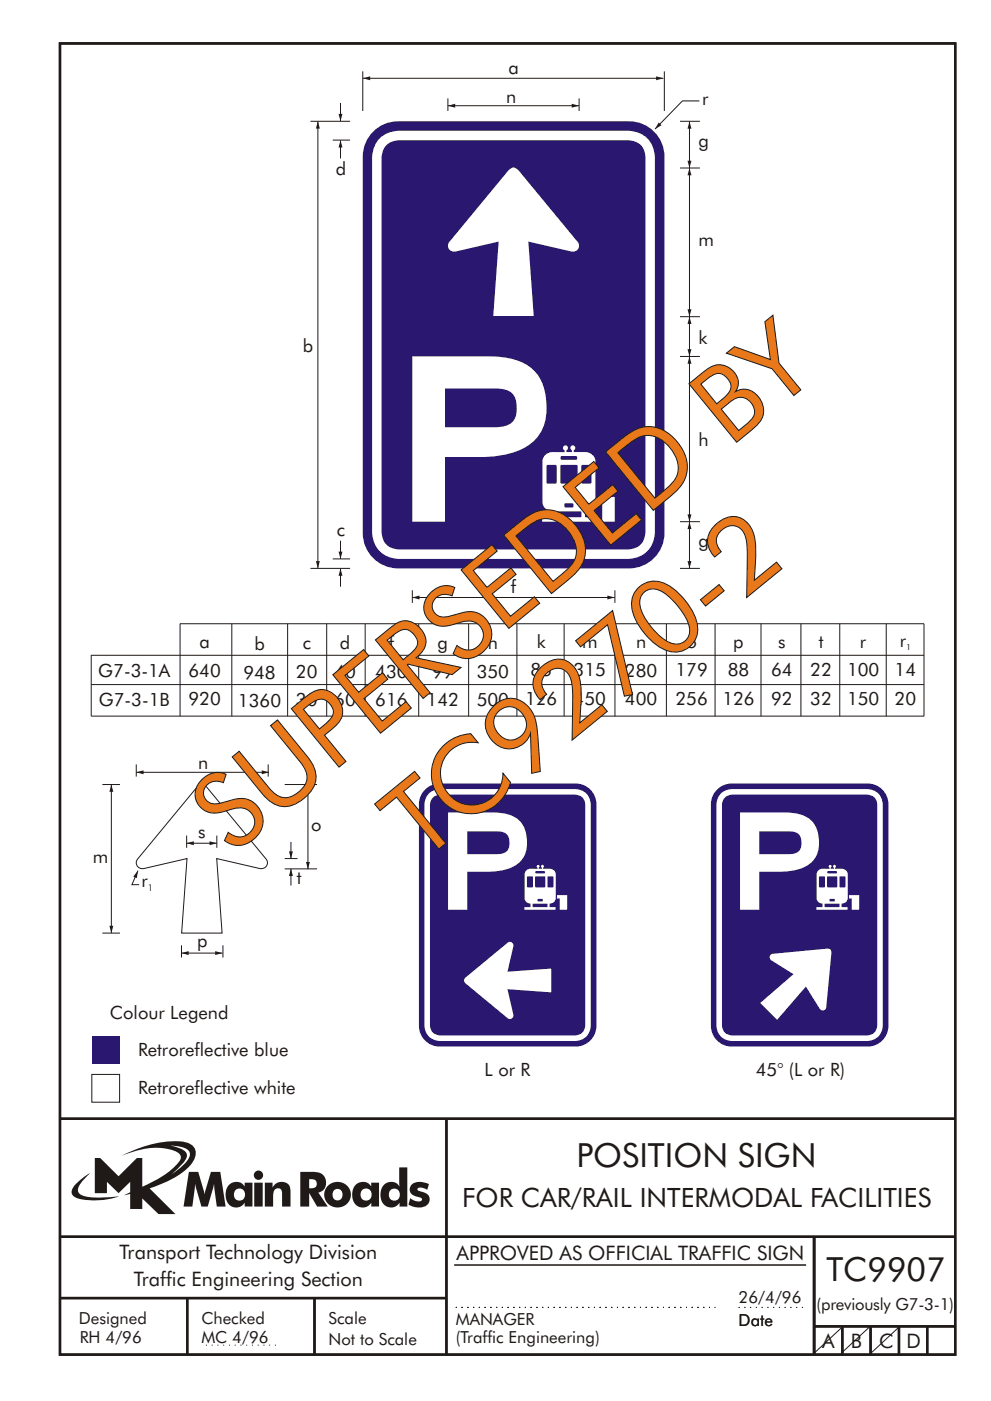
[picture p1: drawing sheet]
<svg xmlns="http://www.w3.org/2000/svg" width="210mm" height="297mm" viewBox="0 0 210 297" stroke-linecap="round" stroke-linejoin="round" font-family="sans-serif">
<g fill="none" stroke="#1f1a17" stroke-width=".51">
<path d="M12.7 9.2h190v278h-190zM12.7 237.2h190M94.7 237.1v50.1M12.7 262.2h190.1M12.7 275.2h82M39.7 275.2v12M66.7 275.2v12M172.7 262.2v25M172.7 281.2h30M178.7 281.2v6M184.7 281.2v6M190.7 281.2v6"/>
<path d="M196.7 281.2v6"/>
</g>
<path d="M96.4 268.2h74.6" fill="none" stroke="#1f1a17" stroke-width=".21"/>
<path d="M96.7 277.2h55M156.7 277.2h14M43.7 285.2h15" fill="none" stroke="#1f1a17" stroke-width=".21" stroke-dasharray=".2 1" stroke-linecap="butt"/>
<path d="M19.5 227.8h5.9v5.9h-5.9z" fill-rule="evenodd" fill="#fff" stroke="#1f1a17" stroke-width=".21"/>
<path d="M19.5 219.6h5.9v5.9h-5.9z" fill="#291770"/>
<g fill="none" stroke="#1f1a17" stroke-width=".21">
<path d="M19.4 138.9v12.9h176.6v-19.6h-157.8v19.7M19.4 138.9h176.6M49.2 132.2v19.7M61 132.2v19.7M69.3 132.2v19.7M77.5 132.2v19.7M88.8 132.2v19.7M99.4 132.2v19.7M109.7 132.2v19.7M119.7 132.2v19.7M130.5 132.2v19.7M141.4 132.2v19.7"/>
<path d="M151.7 132.2v19.7M161.5 132.2v19.7M169.9 132.2v19.7M178.2 132.2v19.7M188 132.2v19.7M19.4 145.1h176.6"/>
</g>
<path d="M172.7 262.2v25" fill="none" stroke="#1f1a17" stroke-width=".51"/>
<path d="M96.7 277.2h55M156.7 277.2h14" fill="none" stroke="#1f1a17" stroke-width=".21" stroke-dasharray=".2 1" stroke-linecap="butt"/>
<path d="M41.8 166.9l.1-.1a1.2 1.2 0 0 1 1.9 .1l12.6 15.2a1.27 1.27 0 0 1 .2 1.5 1.27 1.27 0 0 1-1.4 .6l-9.2-2.2 1.1 15.8h-8.6l1.2-15.8-9.2 2.2a1.27 1.27 0 0 1-1.4-.6 1.27 1.27 0 0 1 .1-1.5z" fill-rule="evenodd" fill="#fff" stroke="#1f1a17" stroke-width=".21"/>
<path d="M21.7 166.3h3.8M28.9 162.1v2.6M39.6 177.2v2.5M46 177.2v2.5M56.9 162.1v2.6M60.4 166.3h6.9M65.3 166.3v18M21.7 197.8h3.8M60.4 184.2h6.9M60.4 182h2.7" fill="none" stroke="#1f1a17" stroke-width=".21"/>
<g fill="#1f1a17">
<path d="M64.9 182.8h.8l-.4 1.5z" fill-rule="evenodd"/>
<path d="M65.3 166.3l.4 1.6h-.8z" fill-rule="evenodd"/>
</g>
<path d="M61.7 184.2v3.5" fill="none" stroke="#1f1a17" stroke-width=".21"/>
<path d="M61.7 184.2l.4 1.5h-.8l.4-1.5 .4 1.5z" fill-rule="evenodd" fill="#1f1a17"/>
<path d="M61.7 178.5v3.6" fill="none" stroke="#1f1a17" stroke-width=".21"/>
<path d="M61.3 180.5h.8l-.4 1.6z" fill-rule="evenodd" fill="#1f1a17"/>
<path d="M38.5 202.1h8.7" fill="none" stroke="#1f1a17" stroke-width=".21"/>
<g fill="#1f1a17">
<path d="M45.7 201.7l1.5 .4-1.5 .4 1.5-.4-1.5 .4z" fill-rule="evenodd"/>
<path d="M38.5 202.1l1.5-.4v.8z" fill-rule="evenodd"/>
</g>
<path d="M28.9 163.7h28.2" fill="none" stroke="#1f1a17" stroke-width=".21"/>
<g fill="#1f1a17">
<path d="M55.5 163.3l1.6 .4-1.6 .5 1.6-.5-1.6 .5z" fill-rule="evenodd"/>
<path d="M28.9 163.7l1.6-.4v.9z" fill-rule="evenodd"/>
</g>
<path d="M39.6 178.8h6.4" fill="none" stroke="#1f1a17" stroke-width=".21"/>
<g fill="#1f1a17">
<path d="M44.5 178.4l1.5 .4-1.5 .4 1.5-.4-1.5 .4z" fill-rule="evenodd"/>
<path d="M39.6 178.8l1.5-.4v.8z" fill-rule="evenodd"/>
</g>
<path d="M29.3 184.6l-1.3 3h1.5" fill="none" stroke="#1f1a17" stroke-width=".21"/>
<path d="M29.3 184.6l-.3 1.6-.7-.3 1-1.3-.3 1.6z" fill-rule="evenodd" fill="#1f1a17"/>
<path d="M23.6 166.3v31.5" fill="none" stroke="#1f1a17" stroke-width=".21"/>
<g fill="#1f1a17">
<path d="M23.2 196.3h.8l-.4 1.5z" fill-rule="evenodd"/>
<path d="M23.6 166.3l.4 1.6h-.8z" fill-rule="evenodd"/>
</g>
<path d="M38.5 200.4v2.6M47.3 200.4v2.6" fill="none" stroke="#1f1a17" stroke-width=".21"/>
<path d="M78.8 28.3a7.5 7.5 0 0 1 5.6-2.6h49.1a7.5 7.5 0 0 1 7.5 7.5v79.8a7.5 7.5 0 0 1-7.5 7.5h-49.1a7.5 7.5 0 0 1-7.4-7.5v-79.8a7.4 7.4 0 0 1 1.8-4.9z" fill-rule="evenodd" fill="#291770"/>
<path d="M80.6 29.3a5.9 5.9 0 0 1 3.9-1.6h48.9a5.5 5.5 0 0 1 5.5 5.6v79.7a5.5 5.5 0 0 1-5.5 5.5h-48.9a5.5 5.5 0 0 1-5.6-5.5v-79.7a6.2 6.2 0 0 1 1.7-4z" fill-rule="evenodd" fill="#fff"/>
<path d="M82 30.8a4.1 4.1 0 0 1 2.6-1.1h48.7a3.5 3.5 0 0 1 3.6 3.6v79.6a3.5 3.5 0 0 1-3.6 3.6h-48.7a3.5 3.5 0 0 1-3.6-3.6v-79.6a4.1 4.1 0 0 1 1-2.5z" fill-rule="evenodd" fill="#291770"/>
<g fill="#fff">
<path d="M87.5 75.6h16a14.2 14.2 0 0 1 9.6 2.7 10.4 10.4 0 0 1 2.9 8.3 9.1 9.1 0 0 1-7.1 9.3l-2.5 .6-2.5 .3-9.5 .1v13.7h-6.9zM94.4 82.4v8.2h10.5a4.4 4.4 0 0 0 4.3-1.7 6 6 0 0 0-.4-5.3 4.6 4.6 0 0 0-3.9-1.2z" fill-rule="evenodd"/>
<path d="M116.1 98.6l-.2 .3 .1 3.5 .2 .2 1.8-.1 .1-.3v-3.5l-.3-.1zM123.5 98.6l-.2 .3 .1 3.5 .2 .2 1.8-.1 .1-.3v-3.5l-.3-.1zM119 98.6l-.1 .3v3.3l.1 .3h3.4l.2-.3-.1-3.5-.2-.1zM119.1 96.7l-.2 .5 .3 .3h3l.3-.3-.1-.4-.2-.1zM119.8 106.8l.1 .8h1.5l.2-.1 .1-.6-.2-.2h-1.5zM118 108.5v1l.1 .2h5.1l.1-.2v-1l-.1-.1zM115.7 96.4l-.5 .9-.1 .5v8.7a2.38 2.38 0 0 0 2.1 2v1.1l-2.2 .1v.9h11.2v-.9l-2.1-.1v-1.1a3.2 3.2 0 0 0 2.1-1.5l.1-9.2a2.07 2.07 0 0 0-2.1-2h-2.5l.1-.4a.53 .53 0 0 0 .2-.8 .53 .53 0 0 0-.9 0 .53 .53 0 0 0 .2 .8v.4h-1.1v-.4a.53 .53 0 0 0 .2-.8 .53 .53 0 0 0-.8 0 .53 .53 0 0 0 .1 .8l.1 .5h-3.1z" fill-rule="evenodd"/>
<path d="M126.8 105.3h3.6v5.3h-2.6v-4l-1-.1z" fill-rule="evenodd"/>
</g>
<path d="M144.3 35.6h4.2M144.3 25.7h4.2M144.3 75.6h4.2M144.3 67.1h4.2M144.3 110.6h4.2M146.3 110.6v9.9M144.3 120.5h4.2" fill="none" stroke="#1f1a17" stroke-width=".21"/>
<g fill="#1f1a17">
<path d="M145.9 119h.8l-.4 1.5z" fill-rule="evenodd"/>
<path d="M146.3 110.6l.4 1.6h-.8z" fill-rule="evenodd"/>
</g>
<path d="M146.3 25.7v9.9" fill="none" stroke="#1f1a17" stroke-width=".21"/>
<g fill="#1f1a17">
<path d="M145.9 34.1h.8l-.4 1.5z" fill-rule="evenodd"/>
<path d="M146.3 25.7l.4 1.6h-.8z" fill-rule="evenodd"/>
</g>
<path d="M77 16.6h63.7" fill="none" stroke="#1f1a17" stroke-width=".21"/>
<g fill="#1f1a17">
<path d="M139.2 16.2l1.5 .4-1.5 .4 1.5-.4-1.5 .4z" fill-rule="evenodd"/>
<path d="M77 16.6l1.5-.4v.8z" fill-rule="evenodd"/>
</g>
<path d="M87.5 126.7h42.9" fill="none" stroke="#1f1a17" stroke-width=".21"/>
<g fill="#1f1a17">
<path d="M128.9 126.3l1.5 .4-1.5 .4 1.5-.4-1.5 .4z" fill-rule="evenodd"/>
<path d="M87.5 126.7l1.5-.4v.8z" fill-rule="evenodd"/>
</g>
<path d="M146.3 75.6v35" fill="none" stroke="#1f1a17" stroke-width=".21"/>
<g fill="#1f1a17">
<path d="M145.9 109.1h.8l-.4 1.5z" fill-rule="evenodd"/>
<path d="M146.3 75.6l.4 1.5h-.8z" fill-rule="evenodd"/>
</g>
<path d="M146.3 67.1v8.5" fill="none" stroke="#1f1a17" stroke-width=".21"/>
<g fill="#1f1a17">
<path d="M145.9 74h.8l-.4 1.6z" fill-rule="evenodd"/>
<path d="M146.3 67.1l.4 1.6h-.8z" fill-rule="evenodd"/>
</g>
<path d="M146.3 35.6v31.5" fill="none" stroke="#1f1a17" stroke-width=".21"/>
<g fill="#1f1a17">
<path d="M145.9 65.6h.8l-.4 1.5z" fill-rule="evenodd"/>
<path d="M146.3 35.6l.4 1.6h-.8z" fill-rule="evenodd"/>
</g>
<path d="M77 15.1v8.4M141 15.1v8.4M65.9 25.7h8.4M67.4 25.7v94.8M70.6 29.7h3.7M95 20.9v2.6M122.9 20.9v2.6M70.6 118.5h3.7M65.9 120.5h8.4M87.5 125.2v2.6M130.5 125.2v2.6" fill="none" stroke="#1f1a17" stroke-width=".21"/>
<g fill="#1f1a17">
<path d="M67 119h.9l-.5 1.5z" fill-rule="evenodd"/>
<path d="M67.4 25.7l.5 1.6h-.9z" fill-rule="evenodd"/>
</g>
<path d="M72.2 120.5v3.9" fill="none" stroke="#1f1a17" stroke-width=".21"/>
<path d="M72.2 120.5l.5 1.6h-.9z" fill-rule="evenodd" fill="#1f1a17"/>
<path d="M72.2 29.7v3.9" fill="none" stroke="#1f1a17" stroke-width=".21"/>
<path d="M72.2 29.7l.5 1.6h-.9z" fill-rule="evenodd" fill="#1f1a17"/>
<path d="M72.2 114.6v3.9" fill="none" stroke="#1f1a17" stroke-width=".21"/>
<path d="M71.8 117h.9l-.5 1.5 .5-1.5-.5 1.5z" fill-rule="evenodd" fill="#1f1a17"/>
<path d="M72.2 21.8v3.9" fill="none" stroke="#1f1a17" stroke-width=".21"/>
<path d="M71.8 24.1h.9l-.5 1.6 .5-1.6-.5 1.6z" fill-rule="evenodd" fill="#1f1a17"/>
<path d="M148.4 21.4h-3.6l-5.8 6" fill="none" stroke="#1f1a17" stroke-width=".21"/>
<path d="M139.7 26l.6 .6-1.3 .8z" fill-rule="evenodd" fill="#1f1a17"/>
<path d="M107.9 36.1l.1-.1a1.2 1.2 0 0 1 2 .1l12.5 15.2a1.27 1.27 0 0 1 .2 1.5 1.27 1.27 0 0 1-1.4 .6l-9.2-2.2 1.1 15.8h-8.5l1.1-15.8-9.2 2.2a1.27 1.27 0 0 1-1.4-.6 1.27 1.27 0 0 1 .2-1.5z" fill-rule="evenodd" fill="#fff"/>
<path d="M95 22.4h27.8" fill="none" stroke="#1f1a17" stroke-width=".21"/>
<g fill="#1f1a17">
<path d="M121.3 22l1.5 .4-1.5 .4 1.5-.4-1.5 .4z" fill-rule="evenodd"/>
<path d="M95 22.4l1.6-.4v.8z" fill-rule="evenodd"/>
</g>
<path d="M90.4 167.2a4.4 4.4 0 0 1 2.9-1.1h28.8a4.4 4.4 0 0 1 4.4 4.4v47a4.4 4.4 0 0 1-4.4 4.4h-28.8a4.4 4.4 0 0 1-4.4-4.4v-47a4.4 4.4 0 0 1 1.5-3.3z" fill-rule="evenodd" fill="#291770"/>
<path d="M91 168.2a3.5 3.5 0 0 1 2.3-.9h28.8a3.2 3.2 0 0 1 3.2 3.3v46.9a3.2 3.2 0 0 1-3.2 3.2h-28.8a3.2 3.2 0 0 1-3.3-3.2v-46.9a3.5 3.5 0 0 1 1-2.4z" fill-rule="evenodd" fill="#fff"/>
<path d="M91.8 169.1l.4-.3 1.1-.3h28.7a2.04 2.04 0 0 1 2.2 2.1v46.8a2.06 2.06 0 0 1-2.2 2.1h-28.7a2.06 2.06 0 0 1-2.1-2.1v-46.8l.3-1.1z" fill-rule="evenodd" fill="#291770"/>
<g fill="#fff">
<path d="M95.1 172.3h9.4a7.1 7.1 0 0 1 6.4 2.6 7.6 7.6 0 0 1 0 7.1 8.3 8.3 0 0 1-6.7 2.8h-5.1v8.1h-4zM99.1 176.3v4.8h6.2a2.6 2.6 0 0 0 2.6-1.2 2.99 2.99 0 0 0-.6-3.2l-.5-.3-1.5-.1z" fill-rule="evenodd"/>
<path d="M111.8 185.8v2.3h1.2v-2.3zM116.2 185.8v2.3h1.2v-2.3zM113.6 185.8v2.3h2.1v-2.3zM113.6 184.7v.3l.1 .2h1.8l.1-.2-.1-.3zM114.1 190.6l-.1 .4 .2 .1h.8l.2-.1-.2-.4zM113 191.6l.1 .7h3.1l-.1-.7zM111.5 184.7l-.2 .6v5.1a1.62 1.62 0 0 0 1.3 1.3l-.1 .6h-1.2v.6h6.6v-.6h-1.3v-.7a1.59 1.59 0 0 0 1.3-1.2v-5.1a1.2 1.2 0 0 0-1.3-1.1h-1.4v-.2a.31 .31 0 0 0 .1-.5 .31 .31 0 0 0-.4 0 .31 .31 0 0 0 .1 .5v.2h-.7v-.2a.31 .31 0 0 0 .1-.5 .31 .31 0 0 0-.5 0 .31 .31 0 0 0 .1 .5l.1 .2-1.9 .1z" fill-rule="evenodd"/>
<path d="M118.2 189.8h2.1v3.1h-1.5v-2.4h-.6z" fill-rule="evenodd"/>
<path d="M98.7 207.3l9-7.4a.75 .75 0 0 1 .9-.1 .75 .75 0 0 1 .3 .8l-1.2 5.4 9.3-.6v5l-9.3-.7 1.2 5.5a.75 .75 0 0 1-.3 .8 .75 .75 0 0 1-.9-.1l-9-7.4a.73 .73 0 0 1 0-1.2z" fill-rule="evenodd"/>
</g>
<path d="M152.4 167.2a4.4 4.4 0 0 1 2.8-1.1h28.9a4.4 4.4 0 0 1 4.4 4.4v47a4.4 4.4 0 0 1-4.4 4.4h-28.9a4.4 4.4 0 0 1-4.4-4.4v-47a4.4 4.4 0 0 1 1.6-3.3z" fill-rule="evenodd" fill="#291770"/>
<path d="M152.9 168.2a3.5 3.5 0 0 1 2.4-.9h28.7a3.2 3.2 0 0 1 3.3 3.3v46.9a3.2 3.2 0 0 1-3.3 3.2h-28.7a3.2 3.2 0 0 1-3.3-3.2v-46.9a3.5 3.5 0 0 1 .9-2.4z" fill-rule="evenodd" fill="#fff"/>
<path d="M153.8 169.1l.4-.3 1.1-.3h28.7a2.04 2.04 0 0 1 2.1 2.1v46.8a2.06 2.06 0 0 1-2.1 2.1h-28.7a2.06 2.06 0 0 1-2.1-2.1v-46.8l.3-1.1z" fill-rule="evenodd" fill="#291770"/>
<g fill="#fff">
<path d="M157 172.3h9.4a7.1 7.1 0 0 1 6.5 2.6 7.6 7.6 0 0 1 0 7.1 8.3 8.3 0 0 1-6.8 2.8h-5v8.1h-4.1zM161.1 176.3v4.8h6.1a2.6 2.6 0 0 0 2.6-1.2 2.99 2.99 0 0 0-.6-3.2l-.5-.3-1.5-.1z" fill-rule="evenodd"/>
<path d="M173.8 185.8v2.3h1.2v-2.3zM178.1 185.8v2.3h1.2v-2.3zM175.5 185.8v2.3h2.1v-2.3zM175.6 184.7l-.1 .3 .2 .2h1.7l.2-.2-.2-.3zM176 190.6v.4l.1 .1h.9l.1-.1-.1-.4zM175 191.6v.7h3.1l-.1-.7zM173.5 184.7l-.2 .6v5.1a1.62 1.62 0 0 0 1.2 1.3v.6h-1.3v.6h6.6v-.6h-1.2v-.7a1.59 1.59 0 0 0 1.3-1.2v-5.1a1.2 1.2 0 0 0-1.3-1.1h-1.4v-.2a.31 .31 0 0 0 .1-.5 .31 .31 0 0 0-.5 0 .31 .31 0 0 0 .1 .5v.2h-.7l.1-.2a.31 .31 0 0 0 .1-.5 .31 .31 0 0 0-.5 0 .31 .31 0 0 0 .1 .5v.2l-1.9 .1z" fill-rule="evenodd"/>
<path d="M180.1 189.8h2.2v3.1h-1.6v-2.4h-.6z" fill-rule="evenodd"/>
<path d="M163.5 202.4l.5-.2 11.6-1.1a.73 .73 0 0 1 .8 .9l-1.1 11.5a.75 .75 0 0 1-.6 .7 .75 .75 0 0 1-.8-.3l-2.9-4.7-6.1 7-3.6-3.6 7.1-6.1-4.9-3a.73 .73 0 0 1 0-1.1z" fill-rule="evenodd"/>
</g>
<g fill="none" stroke="#1f1a17" stroke-width=".51">
<path d="M12.7 9.2h190v278h-190zM12.7 237.2h190M94.7 237.1v50.1M12.7 262.2h190.1M12.7 275.2h82M39.7 275.2v12M66.7 275.2v12M172.7 262.2v25M172.7 281.2h30M178.7 281.2v6M184.7 281.2v6M190.7 281.2v6"/>
<path d="M196.7 281.2v6"/>
</g>
<path d="M96.4 268.2h74.6M178.7 281.4l-6.1 5.6M184.4 281.4l-6 5.6M190.7 281.4l-6 5.6" fill="none" stroke="#1f1a17" stroke-width=".21"/>
<path d="M96.7 277.2h55" fill="none" stroke="#1f1a17" stroke-width=".21" stroke-dasharray=".2 1" stroke-linecap="butt"/>
<path d="M36.1 242.9a5.8 5.8 0 0 1 3.9 1 1.58 1.58 0 0 1-.2 2.1l-1.1 1.2-2.3 1.8 .9-.9a6.5 6.5 0 0 0 2.4-3.2 2.43 2.43 0 0 0-2.3-1.7zM20.1 245.5v7.5h2.6v-2.4l2.5 2.4 2.4-2.4v2.2l-1.3 .6 1.3-.3v3.2h2.6v-2.2l3.4 3.3h3.6l-5.5-5.4a20.1 20.1 0 0 0 8.7-5 3.1 3.1 0 0 0 .8-3.8 3.8 3.8 0 0 0-3.1-1.2 25.1 25.1 0 0 0-12.4 3.1 16.1 16.1 0 0 1 11.1-1.2 1.56 1.56 0 0 1 1.5 2 17.9 17.9 0 0 1-8.1 5.7v-6.1h-1.2l-3.8 3.9-3.9-3.9zM16.2 250.9a1.82 1.82 0 0 0-.6 2.7 9.9 9.9 0 0 0 5.8 .9l1.9-.3 2-.6a22.2 22.2 0 0 1-7.7-.1 1.33 1.33 0 0 1-.8-2.2l1-1.2 1.3-1.4-1.4 .9zM65.6 250a1.13 1.13 0 0 1 1.2 .2 1.13 1.13 0 0 1 .4 1.2 1.26 1.26 0 0 1-1.6 .5zM63.7 248.5v7.3h1.9v-2.9l1.7 2.9h2.2l-2-2.9a2.25 2.25 0 0 0 1.6-2.7 2.25 2.25 0 0 0-2.6-1.7zM68.9 253.3a2.8 2.8 0 0 0 5.6 0 2.8 2.8 0 0 0-5.6 0zM71 252.3a1.15 1.15 0 0 1 1.7 1 1.15 1.15 0 0 1-1.7 1 1.46 1.46 0 0 1 0-2zM75.5 251.1a3.2 3.2 0 0 0 .4 4.7 2.13 2.13 0 0 0 2.9-.8v.8h1.6v-5.1h-1.6v.9a2.07 2.07 0 0 0-3.3-.5zM76.9 252.2a1.23 1.23 0 0 1 1.7 .3 1.23 1.23 0 0 1-.2 1.7 1.23 1.23 0 0 1-1.7-.1 1.55 1.55 0 0 1 .2-1.9zM84.7 247.5l.1 4.1a2.16 2.16 0 0 0-2.4-1 2.16 2.16 0 0 0-1.6 2 2.52 2.52 0 0 0 2.7 3.4 2.11 2.11 0 0 0 1.3-1v.8h1.6v-8.3zM82.9 252.2a1.24 1.24 0 0 1 1.9 1.1 1.24 1.24 0 0 1-1.9 1 1.47 1.47 0 0 1 0-2.1zM87.5 251a1.52 1.52 0 0 0-.5 1.7 1.52 1.52 0 0 0 1.5 1 .82 .82 0 0 1 1 .8 2.07 2.07 0 0 1-2.5-.5l-.3 1.4a3.8 3.8 0 0 0 3.9 .1 1.56 1.56 0 0 0 .5-1.7 1.56 1.56 0 0 0-1.4-1.1 1.25 1.25 0 0 1-1.1-.5 1.21 1.21 0 0 1 1.7-.1l.3 .2 .4-1.3a3.7 3.7 0 0 0-3.5 0zM40.1 248.5l-1.2 7.3h1.9l.6-4.8 1.3 4.8h1.4l1.3-4.8 .6 4.8h1.9l-1.2-7.3h-1.9l-1.4 4.8-1.3-4.8zM48.7 251.1a3.2 3.2 0 0 0 .4 4.7 2.13 2.13 0 0 0 2.8-.8v.8h1.7v-5.1h-1.7v.9a2.07 2.07 0 0 0-3.2-.5zM50.1 252.2a1.23 1.23 0 0 1 1.6 .3 1.23 1.23 0 0 1-.2 1.7 1.23 1.23 0 0 1-1.7-.1 1.55 1.55 0 0 1 .3-1.9zM53.9 250.7v5.1h1.8v-5.1zM53.8 249.2a1 1 0 0 0 2 0 1 1 0 0 0-2 0zM56.2 250.7v5.1h1.7a5.4 5.4 0 0 1 .4-3.6 .91 .91 0 0 1 1.1-.2 .91 .91 0 0 1 .4 1.1v2.7h1.8v-2.9a2 2 0 0 0-1.3-2.3 2 2 0 0 0-2.5 1.2v-1.1z" fill-rule="evenodd" fill="#1f1a17"/>
<g font-size="22.4" fill="#1f1a17">
<text x="49" y="181.3" transform="rotate(-39 49 181.3)">SUPERSEDED BY</text>
<text x="89.5" y="183" transform="rotate(-39 89.5 183)">TC9270-2</text>
</g>
<g font-size="7.1" fill="#1f1a17">
<text x="122.3" y="247.5">POSITION SIGN</text>
<text x="175.3" y="271.6">TC9907</text>
</g>
<text font-size="5.6" fill="#1f1a17" x="98" y="256">FOR CAR/RAIL INTERMODAL FACILITIES</text>
<g font-size="4.2" fill="#1f1a17">
<text x="25.4" y="267">Transport Technology Division</text>
<text x="96.9" y="267.2">APPROVED AS OFFICIAL TRAFFIC SIGN</text>
<text x="28.4" y="272.6">Traffic Engineering Section</text>
<text x="174.4" y="285.8">A</text>
<text x="180.5" y="285.8">B</text>
<text x="186.6" y="285.7">C</text>
<text x="192.3" y="285.8">D</text>
</g>
<g font-size="3.9" fill="#1f1a17">
<text x="107.9" y="15.7">a</text>
<text x="107.4" y="21.8">n</text>
<text x="149" y="22.3">r</text>
<text x="148.2" y="31.1">g</text>
<text x="71.3" y="37.1">d</text>
<text x="148.2" y="52.3">m</text>
<text x="64.2" y="74.5">b</text>
<text x="148.2" y="72.8">k</text>
<text x="148.2" y="94.6">h</text>
<text x="71.4" y="113.6">c</text>
<text x="148.2" y="116">g</text>
<text x="108.4" y="125.7">f</text>
<text x="42.3" y="137.5">a</text>
<text x="54" y="137.9">b</text>
<text x="64.2" y="137.6">c</text>
<text x="72.1" y="137.6">d</text>
<text x="82.5" y="137.6">f</text>
<text x="92.8" y="137.6">g</text>
<text x="103.5" y="137.6">h</text>
<text x="113.9" y="137.4">k</text>
<text x="123.5" y="137.4">m</text>
<text x="134.9" y="137.4">n</text>
<text x="145.6" y="137.4">o</text>
<text x="155.6" y="137.4">p</text>
<text x="165.1" y="137.3">s</text>
<text x="173.7" y="137.4">t</text>
<text x="182.5" y="137.4">r</text>
<text x="190.9" y="137.1">r</text>
<text x="20.9" y="143.6">G7-3-1A</text>
<text x="40" y="143.5">640</text>
<text x="51.6" y="143.9">948</text>
<text x="62.8" y="143.7">20</text>
<text x="70.9" y="143.7">40</text>
<text x="79.6" y="143.7">430</text>
<text x="91.7" y="143.7">99</text>
<text x="101.1" y="143.7">350</text>
<text x="112.5" y="143.4">86</text>
<text x="121.7" y="143.4">315</text>
<text x="132.6" y="143.5">280</text>
<text x="143.3" y="143.4">179</text>
<text x="154.4" y="143.4">88</text>
<text x="163.6" y="143.3">64</text>
<text x="171.9" y="143.4">22</text>
<text x="179.7" y="143.4">100</text>
<text x="189.8" y="143.4">14</text>
<text x="21" y="149.6">G7-3-1B</text>
<text x="40" y="149.6">920</text>
<text x="50.5" y="150">1360</text>
<text x="62.8" y="149.7">30</text>
<text x="70.9" y="149.7">60</text>
<text x="79.6" y="149.7">616</text>
<text x="90.5" y="149.7">142</text>
<text x="101.1" y="149.7">500</text>
<text x="111.4" y="149.5">126</text>
<text x="121.7" y="149.5">450</text>
<text x="132.6" y="149.5">400</text>
<text x="143.3" y="149.5">256</text>
<text x="153.3" y="149.5">126</text>
<text x="163.6" y="149.4">92</text>
<text x="171.9" y="149.5">32</text>
<text x="179.7" y="149.5">150</text>
<text x="189.8" y="149.5">20</text>
<text x="42.1" y="163">n</text>
<text x="42.1" y="177.7">s</text>
<text x="66" y="176.2">o</text>
<text x="19.7" y="183">m</text>
<text x="30" y="188.1">r</text>
<text x="63" y="187.5">t</text>
<text x="41.8" y="200.8">p</text>
<text x="23.3" y="216">Colour Legend</text>
<text x="29.3" y="223.8">Retroreflective blue</text>
<text x="29.3" y="232">Retroreflective white</text>
<text x="102.8" y="228.1">L or R</text>
<text x="160.4" y="228.1">45° (L or R)</text>
</g>
<g font-size="3.5" fill="#1f1a17">
<text x="16.7" y="280.7">Designed</text>
<text x="42.7" y="280.7">Checked</text>
<text x="69.7" y="280.7">Scale</text>
<text x="96.7" y="281">MANAGER</text>
<text x="156.7" y="281.2">Date</text>
<text x="156.7" y="276.2">26/4/96</text>
<text x="173.2" y="277.8">(previously G7-3-1)</text>
<text x="16.9" y="284.8">RH 4/96</text>
<text x="42.7" y="284.8">MC 4/96</text>
<text x="69.7" y="285.2">Not to Scale</text>
<text x="96.7" y="284.7">(Traffic Engineering)</text>
</g>
<text font-size="1.9" fill="#1f1a17" x="31.4" y="188.9">1</text>
<text font-size="1.8" fill="#1f1a17" x="192.3" y="137.8">1</text>
</svg>
